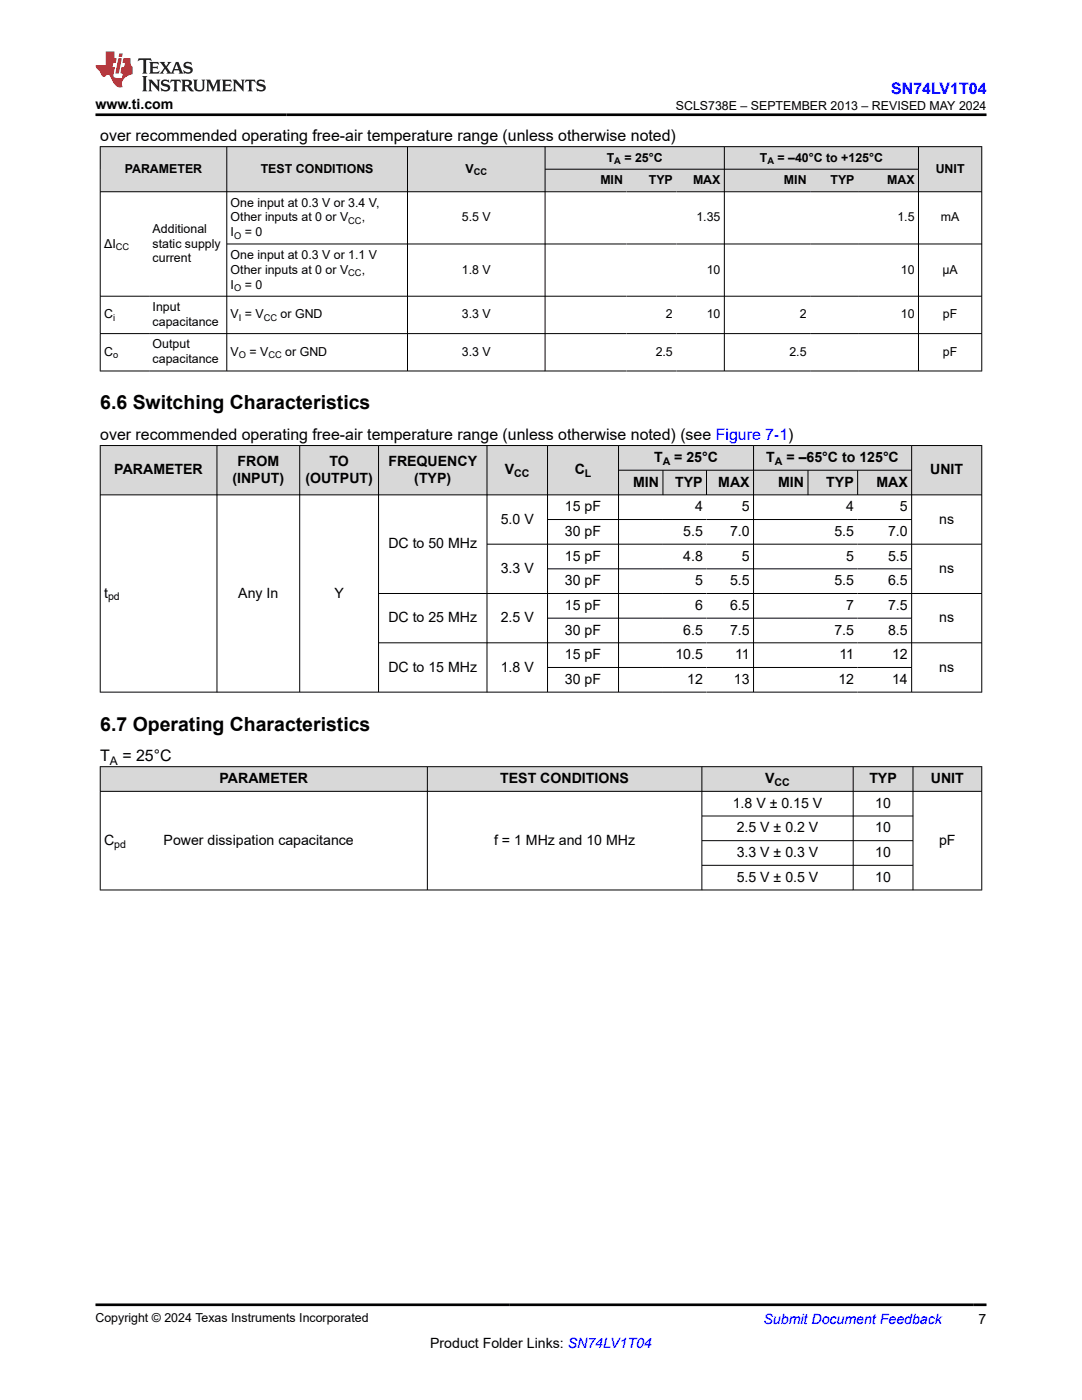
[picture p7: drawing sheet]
<svg xmlns="http://www.w3.org/2000/svg" width="216mm" height="279mm" viewBox="0 0 216 279" stroke-linecap="round" stroke-linejoin="round" font-family="sans-serif">
<g fill="#d8d8d8">
<path d="M20 29.3h175.9v4.5h-175.9z" fill-rule="evenodd"/>
<path d="M20.1 29.3h25.1v8.9h-25.1z" fill-rule="evenodd"/>
<path d="M45.3 29.3h35.9v8.9h-35.9z" fill-rule="evenodd"/>
<path d="M81.4 29.3h27.3v8.9h-27.3z" fill-rule="evenodd"/>
<path d="M108.8 29.3h35.7v4.4h-35.7z" fill-rule="evenodd"/>
<path d="M144.6 29.3h38.6v4.4h-38.6z" fill-rule="evenodd"/>
<path d="M183.3 29.3h12.5v8.9h-12.5z" fill-rule="evenodd"/>
<path d="M108.8 33.8h16.2v4.4h-16.2z" fill-rule="evenodd"/>
<path d="M125 33.8h10v4.4h-10z" fill-rule="evenodd"/>
<path d="M135 33.8h9.5v4.4h-9.5z" fill-rule="evenodd"/>
<path d="M144.6 33.8h17.1v4.4h-17.1z" fill-rule="evenodd"/>
<path d="M161.7 33.8h9.5v4.4h-9.5z" fill-rule="evenodd"/>
<path d="M171.2 33.8h12v4.4h-12z" fill-rule="evenodd"/>
</g>
<g fill="none" stroke="#000" stroke-width=".2">
<path d="M19.9 29.3h176.1M19.9 38.3h176.1M20 29.2v44.9M45.3 29.2v44.9M81.3 29.2v44.9M108.8 29.2v44.9M108.8 33.8h74.5M144.5 29.2v44.9M183.3 29.2v44.9M195.9 29.2v44.9M19.9 59.1h176.1M45.3 48.7h150.7"/>
<path d="M19.9 66.6h176.1M19.9 74h176.1"/>
</g>
<g fill="#d8d8d8">
<path d="M20 88.9h175.9v4.9h-175.9z" fill-rule="evenodd"/>
<path d="M20.1 89h23.1v9.7h-23.1z" fill-rule="evenodd"/>
<path d="M43.4 89h16.3v9.7h-16.3z" fill-rule="evenodd"/>
<path d="M59.9 89h15.6v9.7h-15.6z" fill-rule="evenodd"/>
<path d="M75.6 89h21.5v9.7h-21.5z" fill-rule="evenodd"/>
<path d="M97.2 89h12v9.7h-12z" fill-rule="evenodd"/>
<path d="M109.3 89h14.1v9.7h-14.1z" fill-rule="evenodd"/>
<path d="M123.5 89h26.8v4.8h-26.8z" fill-rule="evenodd"/>
<path d="M150.4 89h31.4v4.8h-31.4z" fill-rule="evenodd"/>
<path d="M182 89h13.8v9.7h-13.8z" fill-rule="evenodd"/>
<path d="M123.5 93.9h8.7v4.8h-8.7z" fill-rule="evenodd"/>
<path d="M132.3 93.9h8.6v4.8h-8.6z" fill-rule="evenodd"/>
<path d="M141 93.9h9.3v4.8h-9.3z" fill-rule="evenodd"/>
<path d="M150.4 93.9h10.8v4.8h-10.8z" fill-rule="evenodd"/>
<path d="M161.3 93.9h9.8v4.8h-9.8z" fill-rule="evenodd"/>
<path d="M171.2 93.9h10.6v4.8h-10.6z" fill-rule="evenodd"/>
</g>
<g fill="none" stroke="#000" stroke-width=".2">
<path d="M19.9 88.9h176.1M19.9 98.8h176.1M20 88.9v49.3M43.3 88.9v49.3M59.8 88.9v49.3M75.5 88.9v49.3M97.2 88.9v49.3M109.3 88.9v49.3M123.4 88.9v49.3M123.4 93.8h58.6M132.3 93.8v5M141 93.8v5"/>
<path d="M150.4 88.9v49.3M161.2 93.8v5M171.1 93.8v5M181.9 88.9v49.3M195.9 88.9v49.3M97.2 108.6h98.8M109.3 103.7h72.7M109.3 113.5h72.7M196 118.4h-120.5M19.9 138.1h176.1M75.5 128.3h120.5M109.3 123.4h72.7"/>
<path d="M109.3 133.2h72.7"/>
</g>
<g fill="#d8d8d8">
<path d="M20 153h175.9v4.9h-175.9z" fill-rule="evenodd"/>
<path d="M20.1 153.1h65.1v4.8h-65.1z" fill-rule="evenodd"/>
<path d="M85.3 153.1h54.7v4.8h-54.7z" fill-rule="evenodd"/>
<path d="M140.1 153.1h30.1v4.8h-30.1z" fill-rule="evenodd"/>
<path d="M170.3 153.1h11.8v4.8h-11.8z" fill-rule="evenodd"/>
<path d="M182.2 153.1h13.6v4.8h-13.6z" fill-rule="evenodd"/>
</g>
<path d="M19.9 153h176.1M19.9 157.9h176.1M20 152.9v24.8M85.3 152.9v24.8M140.1 152.9v24.8M170.2 152.9v24.8M182.2 152.9v24.8M195.9 152.9v24.8M19.9 177.6h176.1M140.1 162.9h42.1M140.1 167.8h42.1M140.1 172.7h42.1" fill="none" stroke="#000" stroke-width=".2"/>
<path d="M27.7 11.6l-.2 .6 .5-.2h.6v.1v2.2l-.2 .4h1l-.2-.4v-2.2v-.1h.5l.5 .2-.1-.6zM29.8 12.4l.2 .3v1.6l-.2 .4h1.9l.1-.6a1.08 1.08 0 0 1-1.3 .2v-.7h.6l.4 .2v-.7l-.4 .2h-.6v-.5l.2-.2a1 1 0 0 1 1 .3l-.1-.5zM31.8 12.4l1 1.1-1 1.2h.9l-.2-.2 .4-.8 .5 .8-.2 .2h1.6l-.2-.2 .1-.5h1l.1 .5-.1 .2h.9l-.2-.4-.8-1.9h-.5l-1 2.1-.8-1.1 .9-1h-.8l.2 .2-.5 .6-.3-.6 .1-.2zM35.2 12.8l.4 1h-.8zM36.8 12.5a.65 .65 0 0 0-.2 .7 .65 .65 0 0 0 .6 .5l.7 .1 .1 .3a.79 .79 0 0 1-.7 .4 .79 .79 0 0 1-.7-.5l.1 .7 .2-.1a.93 .93 0 0 0 1.1 0 .93 .93 0 0 0 .4-.9 1.46 1.46 0 0 0-1.2-.6l-.1-.3a1.09 1.09 0 0 1 1.2 .2l-.2-.6-.1 .1-.6-.2zM28.4 15.2l.2 .4v2.2l-.2 .4h1l-.2-.4v-2.2l.2-.4zM29.6 15.9l.2 .4v1.5l-.2 .4h.8l-.3-.4v-1.3l1.7 1.8v-2l.2-.4h-.8l.2 .2 .1 1.1-1.2-1.3zM32.3 16a.65 .65 0 0 0-.2 .8 .65 .65 0 0 0 .7 .4l.6 .2 .1 .2a.79 .79 0 0 1-.7 .4 .79 .79 0 0 1-.7-.5l.1 .7 .2-.1a.93 .93 0 0 0 1.1 .1 .93 .93 0 0 0 .4-1 1.46 1.46 0 0 0-1.2-.5l-.1-.4a1.09 1.09 0 0 1 1.2 .2l-.2-.6-.1 .1-.6-.1zM34.1 15.9l-.1 .6a.63 .63 0 0 1 .7-.3l.1 1.6-.3 .4h1l-.2-.4v-1.6a.66 .66 0 0 1 .8 .3l-.1-.6zM36.2 15.9l.2 .4v1.5l-.2 .4h.9l-.2-.2v-.7h.5l.1 .2a.79 .79 0 0 0 1.2 .6l-1-.9a.61 .61 0 0 0 .6-.6 .61 .61 0 0 0-.5-.7zM36.9 16.2h.2a.47 .47 0 0 1 .5 .1 .47 .47 0 0 1 .1 .5l-.2 .1-.6 .1zM38.5 15.9l.2 .2a2.27 2.27 0 0 0 .4 2 1.04 1.04 0 0 0 1.7-.7v-1.3l.2-.2h-.8l.2 .4v1.1a.6 .6 0 0 1-.6 .6 .6 .6 0 0 1-.6-.6v-1.1l.3-.4zM41.1 15.9l.2 .4v1.5l-.2 .4h.7l-.2-.4v-1.4l.9 1.9 .8-1.9v1.4l-.2 .4h1l-.3-.4v-1.5l.3-.4h-.8l-.7 1.5-.7-1.5zM44.3 15.9l.2 .4v1.5l-.2 .4h1.9l.1-.6a1.09 1.09 0 0 1-1.3 .2v-.7h.6l.4 .2v-.6l-.4 .2h-.6v-.6l.2-.1a1.01 1.01 0 0 1 1 .3l-.1-.6zM46.4 15.9l.3 .4v1.5l-.3 .4h.8l-.2-.4v-1.3l1.6 1.8v-2l.2-.4h-.7l.2 .2v1.1l-1.2-1.3zM49 15.9l-.1 .6a.63 .63 0 0 1 .8-.3v1.6l-.3 .4h1l-.2-.4v-1.6a.66 .66 0 0 1 .8 .3l-.1-.6zM51.4 16a.65 .65 0 0 0-.2 .8 .65 .65 0 0 0 .6 .4l.6 .2 .2 .2a.79 .79 0 0 1-.8 .4 .79 .79 0 0 1-.6-.5l.1 .7 .2-.1a.93 .93 0 0 0 1 .1 .93 .93 0 0 0 .5-1 1.46 1.46 0 0 0-1.3-.5l-.1-.4a1.09 1.09 0 0 1 1.3 .2l-.2-.6-.2 .1-.5-.1z" fill="#231f20"/>
<path d="M21.1 10.3v2.7h-2.1l.1 .4 .9 1a.95 .95 0 0 0 .9 .9 .59 .59 0 0 1 .6-.4 .59 .59 0 0 1 .5 .3l.4 .8a1.59 1.59 0 0 0 2.1 1.4 1.61 1.61 0 0 1 1-2.3l1-.3-.1-1.5a1.59 1.59 0 0 1-.4-1.7h-1.4l-.2 .9h.5l-.1 .9h-.5l-.2 .9v.3l.4 .1-.2 .9h-.6a.73 .73 0 0 1-1.1-.7l.3-1.5h-.5l.2-.9h.5l.2-.9h-.5v-1.3zM23.6 11.6l-.6 3.1h.7l.6-3.1zM23.8 10.7l-.1 .6h.7l.1-.6z" fill="#ed1c24"/>
<path d="M19 22.9h177.8M19 260.4h177.8" fill="none" stroke="#000" stroke-width=".53"/>
<g font-size="3.9">
<text x="20" y="81.7">6.6 Switching Characteristics</text>
<text x="20" y="145.8">6.7 Operating Characteristics</text>
</g>
<text font-size="3.2" fill="#00f" x="177.9" y="18.7">SN74LV1T04</text>
<g font-size="3.2">
<text x="20" y="28.2">over recommended operating free-air temperature range (unless otherwise noted)</text>
<text x="20" y="87.9">over recommended operating free-air temperature range (unless otherwise noted) (see Figure 7-1)</text>
<text x="20" y="152">T</text>
<text x="24.4" y="152">= 25°C</text>
</g>
<g font-size="2.8">
<text x="19" y="21.8">www.ti.com</text>
<text x="22.8" y="94.7">PARAMETER</text>
<text x="47.4" y="93">FROM</text>
<text x="65.7" y="93">TO</text>
<text x="77.5" y="93">FREQUENCY</text>
<text x="100.7" y="94.7">V</text>
<text x="114.7" y="94.7">C</text>
<text x="130.5" y="92.2">T</text>
<text x="134.5" y="92.2">= 25°C</text>
<text x="152.9" y="92.2">T</text>
<text x="156.9" y="92.2">= –65°C to 125°C</text>
<text x="185.6" y="94.7">UNIT</text>
<text x="46.4" y="96.3">(INPUT)</text>
<text x="60.9" y="96.3">(OUTPUT)</text>
<text x="82.7" y="96.3">(TYP)</text>
<text x="126.3" y="97.1">MIN</text>
<text x="134.7" y="97.1">TYP</text>
<text x="143.3" y="97.1">MAX</text>
<text x="155.3" y="97.1">MIN</text>
<text x="164.9" y="97.1">TYP</text>
<text x="174.9" y="97.1">MAX</text>
<text x="99.9" y="104.5">5.0 V</text>
<text x="112.7" y="102">15 pF</text>
<text x="112.7" y="107">30 pF</text>
<text x="136.3" y="107">5.5</text>
<text x="138.7" y="102">4</text>
<text x="145.7" y="107">7.0</text>
<text x="148" y="102">5</text>
<text x="166.5" y="107">5.5</text>
<text x="168.9" y="102">4</text>
<text x="177.2" y="107">7.0</text>
<text x="179.6" y="102">5</text>
<text x="187.4" y="104.5">ns</text>
<text x="77.5" y="109.4">DC to 50 MHz</text>
<text x="112.7" y="111.9">15 pF</text>
<text x="136.3" y="111.9">4.8</text>
<text x="148" y="111.9">5</text>
<text x="168.9" y="111.9">5</text>
<text x="177.2" y="111.9">5.5</text>
<text x="20.8" y="119.3">t</text>
<text x="47.5" y="119.3">Any In</text>
<text x="66.7" y="119.3">Y</text>
<text x="99.9" y="114.3">3.3 V</text>
<text x="112.7" y="116.8">30 pF</text>
<text x="138.7" y="116.8">5</text>
<text x="145.7" y="116.8">5.5</text>
<text x="166.5" y="116.8">5.5</text>
<text x="177.2" y="116.8">6.5</text>
<text x="187.4" y="114.3">ns</text>
<text x="77.5" y="124.2">DC to 25 MHz</text>
<text x="99.9" y="124.2">2.5 V</text>
<text x="112.7" y="121.7">15 pF</text>
<text x="138.7" y="121.7">6</text>
<text x="145.7" y="121.7">6.5</text>
<text x="168.9" y="121.7">7</text>
<text x="177.2" y="121.7">7.5</text>
<text x="187.4" y="124.2">ns</text>
<text x="112.7" y="126.6">30 pF</text>
<text x="112.7" y="131.6">15 pF</text>
<text x="134.8" y="131.6">10.5</text>
<text x="136.3" y="126.6">6.5</text>
<text x="145.7" y="126.6">7.5</text>
<text x="146.7" y="131.6">11</text>
<text x="166.5" y="126.6">7.5</text>
<text x="167.5" y="131.6">11</text>
<text x="177.2" y="126.6">8.5</text>
<text x="178" y="131.6">12</text>
<text x="77.5" y="134">DC to 15 MHz</text>
<text x="99.9" y="134">1.8 V</text>
<text x="112.7" y="136.5">30 pF</text>
<text x="137.1" y="136.5">12</text>
<text x="146.5" y="136.5">13</text>
<text x="167.3" y="136.5">12</text>
<text x="178" y="136.5">14</text>
<text x="187.4" y="134">ns</text>
<text x="43.8" y="156.3">PARAMETER</text>
<text x="99.8" y="156.3">TEST CONDITIONS</text>
<text x="146.2" y="161.2">1.8 V ± 0.15 V</text>
<text x="152.7" y="156.3">V</text>
<text x="173.5" y="156.3">TYP</text>
<text x="174.6" y="161.2">10</text>
<text x="185.7" y="156.3">UNIT</text>
<text x="147" y="166.1">2.5 V ± 0.2 V</text>
<text x="174.6" y="166.1">10</text>
<text x="20.8" y="168.6">C</text>
<text x="32.6" y="168.6">Power dissipation capacitance</text>
<text x="98.6" y="168.6">f = 1 MHz and 10 MHz</text>
<text x="147" y="171">3.3 V ± 0.3 V</text>
<text x="174.6" y="171">10</text>
<text x="187.4" y="168.6">pF</text>
<text x="147" y="176">5.5 V ± 0.5 V</text>
<text x="174.6" y="176">10</text>
<text x="85.8" y="269">Product Folder Links: SN74LV1T04</text>
<text x="195.3" y="264.2">7</text>
</g>
<text font-size="2.8" fill="#00f" x="152.4" y="264.2">Submit Document Feedback</text>
<g font-size="2.5">
<text x="134.9" y="21.9">SCLS738E – SEPTEMBER 2013 – REVISED MAY 2024</text>
<text x="24.9" y="34.5">PARAMETER</text>
<text x="52" y="34.5">TEST CONDITIONS</text>
<text x="92.9" y="34.5">V</text>
<text x="121.1" y="32.2">T</text>
<text x="124.6" y="32.2">= 25°C</text>
<text x="151.6" y="32.2">T</text>
<text x="155.1" y="32.2">= –40°C to +125°C</text>
<text x="186.7" y="34.5">UNIT</text>
<text x="46" y="41.2">One input at 0.3 V or 3.4 V,</text>
<text x="119.8" y="36.7">MIN</text>
<text x="129.5" y="36.7">TYP</text>
<text x="138.3" y="36.7">MAX</text>
<text x="156.4" y="36.7">MIN</text>
<text x="165.7" y="36.7">TYP</text>
<text x="177" y="36.7">MAX</text>
<text x="30.5" y="46.4">Additional</text>
<text x="46" y="47.2">I</text>
<text x="46" y="44.2">Other inputs at 0 or V</text>
<text x="48.8" y="47.2">= 0</text>
<text x="72.2" y="44.2">,</text>
<text x="92.2" y="44.2">5.5 V</text>
<text x="139" y="44.2">1.35</text>
<text x="179.1" y="44.2">1.5</text>
<text x="187.7" y="44.2">mA</text>
<text x="20.8" y="49.4">ΔI</text>
<text x="30.5" y="49.4">static supply</text>
<text x="30.5" y="52.4">current</text>
<text x="46" y="51.7">One input at 0.3 V or 1.1 V</text>
<text x="46" y="57.6">I</text>
<text x="46" y="54.6">Other inputs at 0 or V</text>
<text x="48.8" y="57.6">= 0</text>
<text x="72.2" y="54.6">,</text>
<text x="92.2" y="54.6">1.8 V</text>
<text x="141" y="54.6">10</text>
<text x="179.8" y="54.6">10</text>
<text x="188.1" y="54.6">μA</text>
<text x="20.8" y="63.6">C</text>
<text x="30.5" y="62.1">Input</text>
<text x="30.5" y="65">capacitance</text>
<text x="46" y="63.6">V = V</text>
<text x="56" y="63.6">or GND</text>
<text x="92.2" y="63.6">3.3 V</text>
<text x="132.9" y="63.6">2</text>
<text x="141" y="63.6">10</text>
<text x="159.6" y="63.6">2</text>
<text x="179.8" y="63.6">10</text>
<text x="188.1" y="63.6">pF</text>
<text x="20.8" y="71">C</text>
<text x="30.5" y="69.5">Output</text>
<text x="46" y="71">V</text>
<text x="49.8" y="71">= V</text>
<text x="56.9" y="71">or GND</text>
<text x="92.2" y="71">3.3 V</text>
<text x="130.8" y="71">2.5</text>
<text x="157.5" y="71">2.5</text>
<text x="188.1" y="71">pF</text>
<text x="30.5" y="72.5">capacitance</text>
<text x="19" y="263.9">Copyright © 2024 Texas Instruments Incorporated</text>
</g>
<text font-size="2.4" x="21.9" y="152.6">A</text>
<g font-size="2.1">
<text x="102.6" y="95.2">CC</text>
<text x="116.7" y="95.2">L</text>
<text x="132.2" y="92.8">A</text>
<text x="154.6" y="92.8">A</text>
<text x="21.6" y="119.8">pd</text>
<text x="154.6" y="156.8">CC</text>
<text x="22.8" y="169.1">pd</text>
</g>
<g font-size="1.9">
<text x="94.5" y="35">CC</text>
<text x="122.6" y="32.7">A</text>
<text x="153.1" y="32.7">A</text>
<text x="46.7" y="47.6">O</text>
<text x="69.5" y="44.7">CC</text>
<text x="23.1" y="49.9">CC</text>
<text x="46.7" y="58.1">O</text>
<text x="69.5" y="55.1">CC</text>
<text x="22.6" y="64.1">i</text>
<text x="47.7" y="64.1">I</text>
<text x="52.6" y="64.1">CC</text>
<text x="22.6" y="71.5">o</text>
<text x="47.7" y="71.5">O</text>
<text x="53.6" y="71.5">CC</text>
</g>
</svg>
